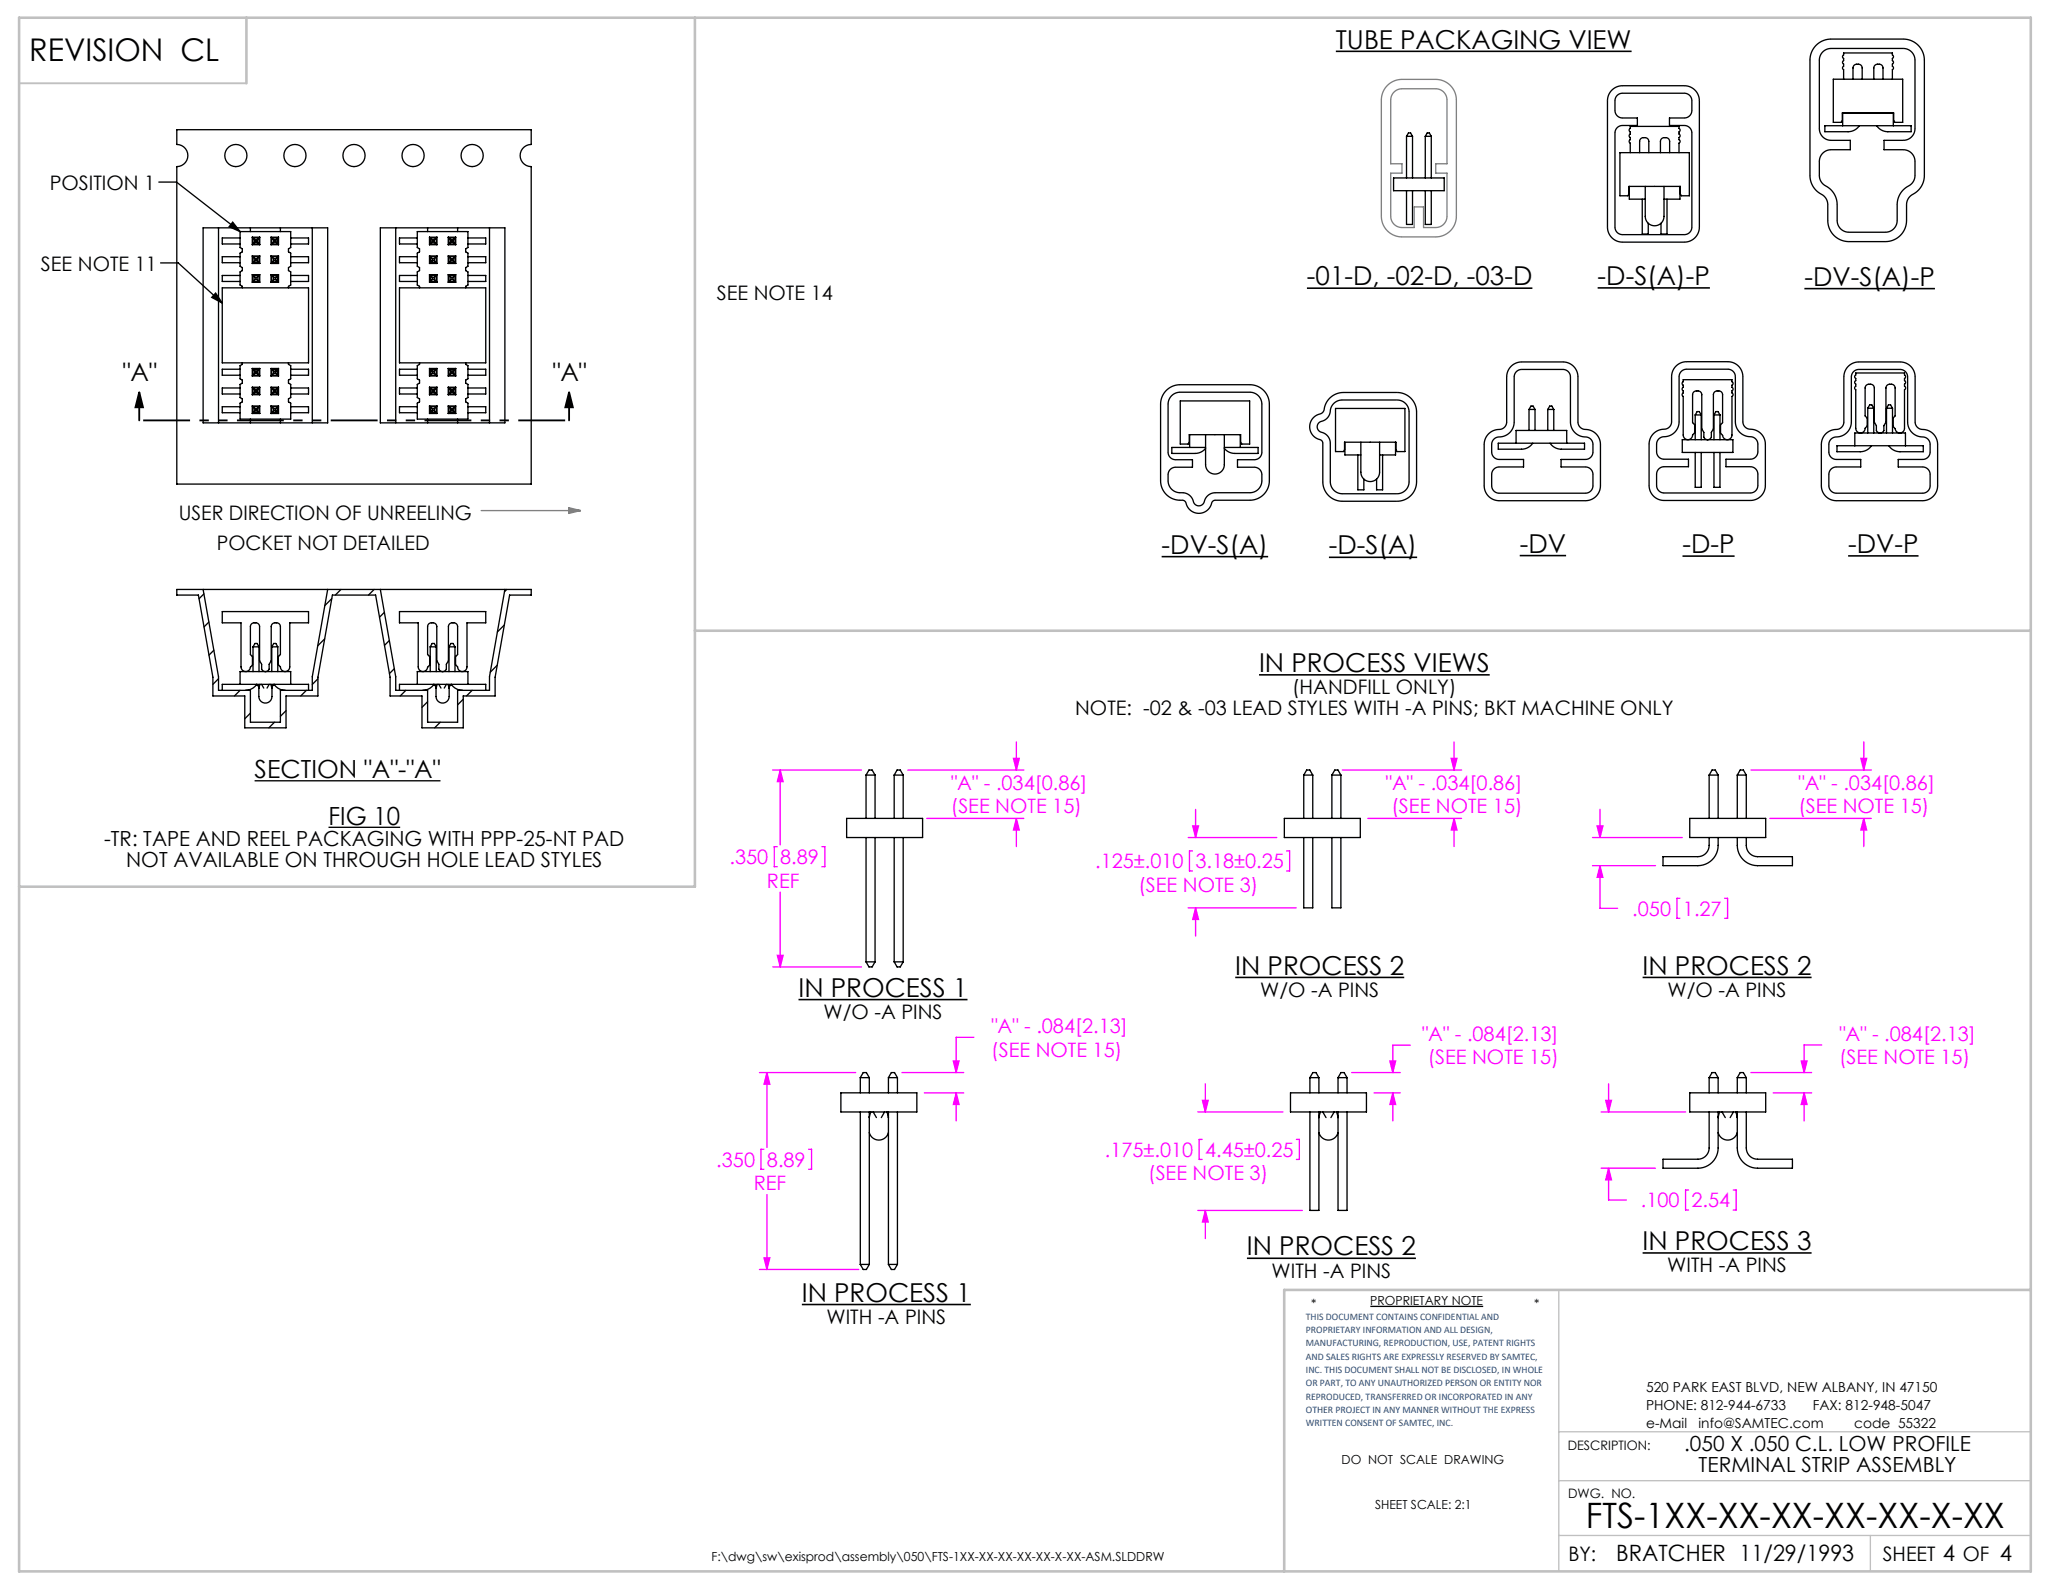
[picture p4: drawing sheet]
<svg xmlns="http://www.w3.org/2000/svg" width="279mm" height="216mm" viewBox="0 0 279 216" stroke-linecap="round" stroke-linejoin="round" font-family="sans-serif">
<path d="M0 0h279.4v215.9h-279.4z" fill="none" stroke="#fff" stroke-width=".18"/>
<g fill="none" stroke="#000" stroke-width=".18">
<path d="M23.9 17.6h48v2a1.5 1.5 0 0 0-1.5 1.5 1.5 1.5 0 0 0 1.5 1.5v43h-48v-43a1.5 1.5 0 0 0 1.5-1.5 1.5 1.5 0 0 0-1.5-1.5zM190.5 18.5h.8M190.5 18.5l.3-.5h.2l.3 .5M190.5 18.5v5.6M191.3 18.5v5.6M193 18.5h.8M193 18.5v5.6M193 18.5l.3-.5h.3l.2 .5M193.8 18.5v5.6M218.4 12.1l.5-.3 .6-.2h8.6a2.03 2.03 0 0 1 2.1 2v17.2a2.03 2.03 0 0 1-2.1 2h-8.4a2.03 2.03 0 0 1-2-2v-17.2a2.03 2.03 0 0 1 .7-1.5zM219.1 12.9l.6-.3h8.4a1.02 1.02 0 0 1 1 1v1.4a1.02 1.02 0 0 1-1 1h-2v1h2a1.02 1.02 0 0 1 1 1v12.8a1.02 1.02 0 0 1-1 1h-8.4a1.02 1.02 0 0 1-1-1v-12.8a1.02 1.02 0 0 1 1-1h2.1v-1h-2.1a1.02 1.02 0 0 1-1-1v-1.5zM246 6.1a2.86 2.86 0 0 1 2-.8h9.8a2.86 2.86 0 0 1 2.8 2.9v15.6a3.1 3.1 0 0 1-1.8 2.7l-.4 .5-.2 .5v2.4a2.86 2.86 0 0 1-2.8 2.8h-5a2.86 2.86 0 0 1-2.9-2.8v-2.2a1.83 1.83 0 0 0-1.2-1.6 2.86 2.86 0 0 1-1.2-2.3v-15.6a2.86 2.86 0 0 1 .9-2.1z"/>
<path d="M246.9 7l.5-.3 .6-.1h9.8a1.59 1.59 0 0 1 1.6 1.6v9.2a1.59 1.59 0 0 1-1.6 1.6h-2.6v1.3h2.6a1.59 1.59 0 0 1 1.6 1.6v1.9a1.83 1.83 0 0 1-1.3 1.6 2.86 2.86 0 0 0-1.2 2.3v2.2a1.59 1.59 0 0 1-1.5 1.6h-5a1.59 1.59 0 0 1-1.6-1.6v-2.2a3.1 3.1 0 0 0-1.9-2.7l-.3-.5-.2-.5v-2.1a1.59 1.59 0 0 1 1.6-1.6h2.6v-1.3h-2.6a1.59 1.59 0 0 1-1.6-1.6v-9.2l.1-.6zM248.3 10.7h9.4v5.9h-1.1l-.1-.3v-1h-7v1l-.1 .3h-1.1zM249.6 15.3v1.7M249.7 10.7v-1.3a.25 .25 0 0 1-.2-.2 .25 .25 0 0 1 .2-.2v-.3a.25 .25 0 0 1-.2-.3 .25 .25 0 0 1 .2-.2v-.3a.25 .25 0 0 1-.2-.2 .25 .25 0 0 1 .2-.3v-.2h6.6v.2a.25 .25 0 0 1 .1 .3 .25 .25 0 0 1-.1 .2v.3a.25 .25 0 0 1 .1 .2 .25 .25 0 0 1-.1 .3v.3a.25 .25 0 0 1 .1 .2 .25 .25 0 0 1-.1 .2v1.3M251 10.7v-1.5a.63 .63 0 0 1 .6-.5 .63 .63 0 0 1 .6 .5v1.5M251.8 17a1.83 1.83 0 0 1-1.5 .8h-3.2v-.8h11.7v.8h-3.1a1.83 1.83 0 0 1-1.5-.8M253.8 10.7v-1.5a.63 .63 0 0 1 .6-.5 .63 .63 0 0 1 .6 .5v1.5M256.4 15.3v1.7M21.5 24.7h2.4l8.6 6.7M21.8 35.6h2.3l6 5.4M27.5 30.9h16.9v26.4h-16.9zM29.2 39.7l.9 1.3-1.4-.7z"/>
<path d="M29.6 30.9v26.4M30.1 39h11.7v10.1h-11.7zM31.5 30.1l1 1.3-1.5-.7zM32.5 31.4h6.9v2.1l-.3 .2v.4l.3 .2v1.8l-.3 .1v.5l.3 .1v1.8l-.3 .2v.2M32.5 31.4v2.1l.3 .2v.4l-.3 .2v1.8l.3 .1v.5l-.3 .1v1.8l.3 .2v.2M32.5 32.2h-2.4v.8h2.4M32.5 34.8h-2.4v.8h2.4M32.5 37.3h-2.4v.8h2.4M33.9 30.9v.5M34.2 33.1h1M34.2 32.1h1M34.2 35.7h1"/>
<path d="M34.2 34.7h1M34.2 38.2h1M34.2 37.2h1M34.2 32.1v1M34.2 34.7v1M34.2 37.2v1M34.2 37.2l.3 .4M34.2 32.1l.3 .4M34.2 34.7l.1 .1M34.3 34.8l.2 .2M34.3 37.3h.8v.8h-.8zM34.3 32.2h.8v.8h-.8z"/>
<path d="M34.3 34.8h.8v.8h-.8zM34.5 37.9l-.3 .3M34.5 32.8l-.3 .3M34.5 35.3l-.3 .4M34.5 37.6h.3M34.5 37.9h.3M34.5 32.8h.3M34.5 32.5h.3M34.5 35.3h.3M34.5 35h.3M34.5 32.5v.3M34.5 35v.3"/>
<path d="M34.5 37.6v.3M34.8 35.3l.4 .4M34.8 37.9l.4 .3M34.8 32.8l.3 .2M34.8 32.5v.3M34.8 35v.3M34.8 37.6v.3M35.1 33l.1 .1M35.2 32.1v1M35.2 34.7v1M35.2 37.2v1M35.2 37.2l-.4 .4"/>
<path d="M35.2 32.1l-.4 .4M35.2 34.7l-.4 .3M36.7 33.1h1M36.7 32.1h1M36.7 35.7h1M36.7 34.7h1M36.7 38.2h1M36.7 37.2h1M36.7 32.1v1M36.7 34.7v1M36.7 37.2v1M36.7 37.2l.4 .4"/>
<path d="M36.7 34.7l.1 .1M36.7 32.1l.4 .4M36.8 34.8l.3 .2M36.8 37.3h.8v.8h-.8zM36.8 32.2h.8v.8h-.8zM36.8 34.8h.8v.8h-.8zM37.1 37.9l-.4 .3M37.1 35.3l-.4 .4M37.1 32.8l-.4 .3M37.1 37.6h.3M37.1 37.9h.3M37.1 32.8h.3"/>
<path d="M37.1 32.5h.3M37.1 35.3h.3M37.1 35h.3M37.1 32.5v.3M37.1 35v.3M37.1 37.6v.3M37.4 37.9l.3 .3M37.4 32.8l.2 .2M37.4 35.3l.3 .4M37.4 32.5v.3M37.4 35v.3M37.4 37.6v.3"/>
<path d="M37.6 33l.1 .1M37.7 32.1v1M37.7 34.7v1M37.7 37.2v1M37.7 37.2l-.3 .4M37.7 34.7l-.3 .3M37.7 32.1l-.3 .4M38 30.9v.5M39.4 32.2h2.4v.8h-2.4M39.4 34.8h2.4v.8h-2.4M39.4 37.3h2.4v.8h-2.4M42.3 30.9v26.4"/>
<path d="M51.5 30.9h16.9v26.4h-16.9zM53.6 30.9v26.4M54.1 39h11.7v10.1h-11.7zM56.5 32.2h-2.4v.8h2.4M56.5 34.8h-2.4v.8h2.4M56.5 37.3h-2.4v.8h2.4M56.8 39v-.2l-.3-.2v-1.8l.3-.1v-.5l-.3-.1v-1.8l.3-.2v-.4l-.3-.2v-2.1h6.9v2.1l-.3 .2v.4l.3 .2v1.8l-.3 .1v.5l.3 .1v1.8l-.3 .2v.2M57.9 30.9v.5M58.2 32.1v1M58.2 34.7v1M58.2 37.2v1M58.2 33.1h1"/>
<path d="M58.2 32.1h1M58.2 35.7h1M58.2 34.7h1M58.2 38.2h1M58.2 37.2h1M58.2 34.7l.3 .3M58.2 37.2l.3 .4M58.2 32.1l.3 .4M58.3 37.3h.8v.8h-.8zM58.3 32.2h.8v.8h-.8zM58.3 34.8h.8v.8h-.8zM58.5 37.9l-.3 .3"/>
<path d="M58.5 35.3l-.3 .4M58.5 32.8l-.3 .3M58.5 37.6h.3M58.5 37.9h.3M58.5 32.8h.3M58.5 32.5h.3M58.5 35.3h.3M58.5 35h.3M58.5 32.5v.3M58.5 35v.3M58.5 37.6v.3M58.8 35.3l.4 .4"/>
<path d="M58.8 37.9l.4 .3M58.8 32.8l.4 .3M58.8 32.5v.3M58.8 35v.3M58.8 37.6v.3M59.2 32.1v1M59.2 34.7v1M59.2 37.2v1M59.2 37.2l-.4 .4M59.2 34.7l-.4 .3M59.2 32.1l-.4 .4M60.7 33.1h1"/>
<path d="M60.7 32.1h1M60.7 32.1v1M60.7 34.7v1M60.7 37.2v1M60.7 35.7h1M60.7 34.7h1M60.7 38.2h1M60.7 37.2h1M60.7 37.2l.4 .4M60.7 32.1l.4 .4M60.7 34.7l.4 .3M60.8 32.2h.8v.8h-.8z"/>
<path d="M60.8 34.8h.8v.8h-.8zM60.8 37.3h.8v.8h-.8zM61.1 37.9l-.4 .3M61.1 35.3l-.4 .4M61.1 32.8l-.4 .3M61.1 37.6h.3M61.1 37.9h.3M61.1 32.5v.3M61.1 35v.3M61.1 37.6v.3M61.1 32.8h.3M61.1 32.5h.3"/>
<path d="M61.1 35.3h.3M61.1 35h.3M61.4 37.9l.3 .3M61.4 32.8l.3 .3M61.4 35.3l.3 .4M61.4 32.5v.3M61.4 35v.3M61.4 37.6v.3M61.7 32.1v1M61.7 34.7v1M61.7 37.2v1M61.7 37.2l-.3 .4"/>
<path d="M61.7 34.7l-.3 .3M61.7 32.1l-.3 .4M62 30.9v.5M63.4 32.2h2.4v.8h-2.4M63.4 34.8h2.4v.8h-2.4M63.4 37.3h2.4v.8h-2.4M66.3 30.9v26.4M188.7 24.1h6.9v1.7h-6.9zM190.5 25.8v4.6h.8v-4.6M193 25.8v4.6h.8v-4.6M219.4 20.7h9.4v5.8h-1.1l-.1-.2v-1.1h-7v1.1l-.1 .2h-1.1zM220.7 25.2v1.8h2.1"/>
<path d="M220.8 20.7v-1.3a.25 .25 0 0 1-.2-.2 .25 .25 0 0 1 .2-.3v-.3a.25 .25 0 0 1-.2-.2 .25 .25 0 0 1 .2-.2v-.3a.25 .25 0 0 1-.2-.3 .25 .25 0 0 1 .2-.2v-.3h6.6v.3a.25 .25 0 0 1 .1 .2 .25 .25 0 0 1-.1 .3v.3a.25 .25 0 0 1 .1 .2 .25 .25 0 0 1-.1 .2v.3a.25 .25 0 0 1 .1 .3 .25 .25 0 0 1-.1 .2v1.3M222.1 20.7v-1.5a.63 .63 0 0 1 .6-.6 .63 .63 0 0 1 .6 .6v1.5M222.4 27v4.7h.8v-1.5M222.8 25.2v4.1a1.27 1.27 0 0 0 1.3 1.3 1.27 1.27 0 0 0 1.3-1.3v-4.1M224.9 20.7v-1.5a.63 .63 0 0 1 .6-.6 .63 .63 0 0 1 .6 .6v1.5M225.8 27v4.7h-.8v-1.5M227.5 25.2v1.8h-2.1M32.5 50h-2.4v.8h2.4M32.5 52.6h-2.4v.8h2.4M32.5 55.1h-2.4v.8h2.4M32.8 49.1v.3l-.3 .1v1.8l.3 .2v.4l-.3 .2v1.7l.3 .2v.4l-.3 .2v2.2h6.9v-2.2l-.3-.2v-.4l.3-.2v-1.7l-.3-.2v-.4l.3-.2v-1.8l-.3-.1v-.3M33.9 56.8v.5"/>
<path d="M34.2 50.9h1M34.2 49.9h1M34.2 52.4h1M34.2 53.5h1M34.2 55h1M34.2 56h1M34.2 49.9v1M34.2 52.4v1.1M34.2 55v1M34.2 55l.3 .4M34.2 52.4l.3 .4M34.2 49.9l.3 .4"/>
<path d="M34.3 52.6h.8v.8h-.8zM34.3 50h.8v.8h-.8zM34.3 55.1h.8v.8h-.8zM34.5 55.6l-.3 .4M34.5 53.1l-.3 .4M34.5 50.6l-.3 .3M34.5 53.1h.3M34.5 52.8h.3M34.5 50.3h.3M34.5 50.6h.3M34.5 55.4h.3M34.5 55.6h.3"/>
<path d="M34.5 50.3v.3M34.5 52.8v.3M34.5 55.4v.2M34.8 55.6l.4 .4M34.8 53.1l.4 .4M34.8 50.6l.4 .3M34.8 50.3v.3M34.8 52.8v.3M34.8 55.4v.2M35.2 49.9v1M35.2 52.4v1.1M35.2 55v1"/>
<path d="M35.2 55l-.4 .4M35.2 52.4l-.4 .4M35.2 49.9l-.4 .4M36.7 50.9h1M36.7 49.9h1M36.7 52.4h1M36.7 53.5h1M36.7 55h1M36.7 56h1M36.7 49.9v1M36.7 52.4v1.1M36.7 55v1"/>
<path d="M36.7 49.9l.4 .4M36.7 55l.1 .1M36.7 52.4l.4 .4M36.8 55.1l.3 .3M36.8 52.6h.8v.8h-.8zM36.8 50h.8v.8h-.8zM36.8 55.1h.8v.8h-.8zM37.1 53.1l-.4 .4M37.1 50.6l-.4 .3M37.1 55.6l-.4 .4M37.1 53.1h.3M37.1 52.8h.3"/>
<path d="M37.1 50.3h.3M37.1 50.6h.3M37.1 55.4h.3M37.1 55.6h.3M37.1 50.3v.3M37.1 52.8v.3M37.1 55.4v.2M37.4 50.6l.3 .3M37.4 55.6l.3 .4M37.4 53.1l.3 .4M37.4 50.3v.3M37.4 52.8v.3"/>
<path d="M37.4 55.4v.2M37.7 52.4l-.3 .4M37.7 49.9v1M37.7 52.4v1.1M37.7 55v1M37.7 49.9l-.3 .4M37.7 55l-.3 .4M38 56.8v.5M39.4 50h2.4v.8h-2.4M39.4 52.6h2.4v.8h-2.4M39.4 55.1h2.4v.8h-2.4M56.5 50h-2.4v.8h2.4"/>
<path d="M56.5 52.6h-2.4v.8h2.4M56.5 55.1h-2.4v.8h2.4M56.8 49.1v.3l-.3 .1v1.8l.3 .2v.4l-.3 .2v1.7l.3 .2v.4l-.3 .2v2.2h6.9v-2.2l-.3-.2v-.4l.3-.2v-1.7l-.3-.2v-.4l.3-.2v-1.8l-.3-.1v-.3M57.9 56.8v.5M58.2 49.9v1M58.2 52.4v1.1M58.2 55v1M58.2 55l.3 .4M58.2 50.9h1M58.2 49.9h1M58.2 52.4h1M58.2 53.5h1"/>
<path d="M58.2 55h1M58.2 56h1M58.2 52.4l.3 .4M58.2 49.9l.3 .4M58.3 52.6h.8v.8h-.8zM58.3 50h.8v.8h-.8zM58.3 55.1h.8v.8h-.8zM58.5 55.6l-.3 .4M58.5 50.6l-.3 .3M58.5 53.1l-.3 .4M58.5 53.1h.3M58.5 50.3v.3"/>
<path d="M58.5 52.8v.3M58.5 55.4v.2M58.5 52.8h.3M58.5 50.3h.3M58.5 50.6h.3M58.5 55.4h.3M58.5 55.6h.3M58.8 55.6l.4 .4M58.8 53.1l.4 .4M58.8 50.6l.4 .3M58.8 50.3v.3M58.8 52.8v.3"/>
<path d="M58.8 55.4v.2M59.2 55l-.4 .4M59.2 49.9v1M59.2 52.4v1.1M59.2 55v1M59.2 49.9l-.4 .4M59.2 52.4l-.4 .4M60.7 49.9v1M60.7 52.4v1.1M60.7 55v1M60.7 50.9h1M60.7 49.9h1"/>
<path d="M60.7 52.4h1M60.7 53.5h1M60.7 55h1M60.7 56h1M60.7 55l.4 .4M60.7 52.4l.4 .4M60.7 49.9l.4 .4M60.8 50h.8v.8h-.8zM60.8 52.6h.8v.8h-.8zM60.8 55.1h.8v.8h-.8zM61.1 53.1l-.4 .4M61.1 55.6l-.4 .4"/>
<path d="M61.1 50.6l-.4 .3M61.1 50.3v.3M61.1 52.8v.3M61.1 55.4v.2M61.1 53.1h.3M61.1 52.8h.3M61.1 50.3h.3M61.1 50.6h.3M61.1 55.4h.3M61.1 55.6h.3M61.4 55.6l.3 .4M61.4 53.1l.3 .4"/>
<path d="M61.4 50.6l.3 .3M61.4 50.3v.3M61.4 52.8v.3M61.4 55.4v.2M61.7 52.4l-.3 .4M61.7 49.9v1M61.7 52.4v1.1M61.7 55v1M61.7 55l-.3 .4M61.7 49.9l-.3 .4M62 56.8v.5M63.4 50h2.4v.8h-2.4"/>
<path d="M63.4 52.6h2.4v.8h-2.4M63.4 55.1h2.4v.8h-2.4M158 52.9a2.64 2.64 0 0 1 1.8-.8h9.5a2.64 2.64 0 0 1 2.6 2.6v10.4a2.64 2.64 0 0 1-2.6 2.7h-4.7a.71 .71 0 0 0-.6 .7 1.8 1.8 0 0 1-1.9 1 1.8 1.8 0 0 1-1.5-1.5 .86 .86 0 0 0-1-.3 2.64 2.64 0 0 1-2.4-2.6v-10.4a2.64 2.64 0 0 1 .8-1.8zM158.7 53.6l.4-.3 .7-.2h9.5a1.63 1.63 0 0 1 1.6 1.6v6.6a1.02 1.02 0 0 1-1 1h-2.3v1h2.3a1.02 1.02 0 0 1 1 1v.8a1.63 1.63 0 0 1-1.6 1.6h-4.7a1.64 1.64 0 0 0-1.6 1.5 .78 .78 0 0 1-.9 .3 .78 .78 0 0 1-.5-.7 1.68 1.68 0 0 0-2-1.1 1.63 1.63 0 0 1-1.4-1.6v-.8a1.02 1.02 0 0 1 1-1h2.3v-1h-2.3a1.02 1.02 0 0 1-1-1v-6.7l.2-.6zM159.8 54.3h9.4v5.8h-1l-.2-.2v-1h-6.9v1l-.2 .2h-1.1zM161.1 58.9v1.7M163.3 58.9v4a1.27 1.27 0 0 0 1.2 1.3 1.27 1.27 0 0 0 1.3-1.3v-4M168 58.9v1.7M180.9 55.3h9.4v5.9h-1.1l-.1-.3v-1h-7v1l-.2 .3h-1zM182.1 59.9v1.7h2.2M184.3 59.9v4.1a1.27 1.27 0 0 0 1.3 1.2 1.27 1.27 0 0 0 1.2-1.2v-4.1M189 59.9v1.7h-2.2"/>
<path d="M189.2 53.2h-7.3a2.75 2.75 0 0 0-2.6 2.5 1.69 1.69 0 0 1-1.1 .6 1.81 1.81 0 0 0-.8 1.9 1.81 1.81 0 0 0 1.5 1.4l.3 .4v5.3a2.64 2.64 0 0 0 2.6 2.6h7.4M189.2 54.2h-7.4a1.68 1.68 0 0 0-1.7 1.7 1.7 1.7 0 0 1-1.4 1.3 .78 .78 0 0 0-.3 .8 .78 .78 0 0 0 .8 .6 1.52 1.52 0 0 1 1 1.4v5.3a1.63 1.63 0 0 0 1.6 1.6h7.4M189.2 54.2a1.63 1.63 0 0 1 1.6 1.6v9.5a1.63 1.63 0 0 1-1.6 1.6M189.2 53.2a2.64 2.64 0 0 1 2.7 2.6v9.5a2.64 2.64 0 0 1-2.7 2.6M204.7 49.5l.6-.3 .6-.2h5.8a2.03 2.03 0 0 1 2 2.1v6.1a1.06 1.06 0 0 0 1.2 1 2.03 2.03 0 0 1 1.9 2v5.6a2.03 2.03 0 0 1-2.1 2h-11.7a2.03 2.03 0 0 1-2-2v-5.6a2.12 2.12 0 0 1 2.3-2.1 1.02 1.02 0 0 0 .8-.9v-6.1a2.03 2.03 0 0 1 .6-1.6zM205.3 50.4l.4-.3 .4-.1h5.6a1.02 1.02 0 0 1 1 1.1v6.1a2.12 2.12 0 0 0 2.3 2 1.02 1.02 0 0 1 .7 1v1a1.02 1.02 0 0 1-1 1h-3.3v1h3.3a1.02 1.02 0 0 1 1 1.1v1.5a1.02 1.02 0 0 1-1 1h-11.7a1.02 1.02 0 0 1-1-1v-1.5a1.02 1.02 0 0 1 1-1.1h3.3v-1h-3.3a1.02 1.02 0 0 1-1-1v-1a1.06 1.06 0 0 1 1.3-1 2.03 2.03 0 0 0 1.8-2v-6.1zM207.1 55.5l.2-.5h.3l.3 .5M207.1 55.5h.8M207.1 55.5v2.8M207.9 55.5v2.8M209.6 55.5l.3-.5h.3l.2 .5M209.6 55.5v2.8"/>
<path d="M209.6 55.5h.8M210.4 55.5v2.8M227.1 49.5l.5-.3 .6-.2h5.8a2.03 2.03 0 0 1 2 2v6.1a1.06 1.06 0 0 0 1.3 1 2.03 2.03 0 0 1 1.8 2.1v5.6a2.03 2.03 0 0 1-2 2h-11.7a2.03 2.03 0 0 1-2.1-2v-5.6a2.12 2.12 0 0 1 2.4-2.1 1.02 1.02 0 0 0 .7-1v-6.1a2.03 2.03 0 0 1 .7-1.5zM227.8 50.3l.6-.3h5.6a1.02 1.02 0 0 1 1 1v6.1a2.12 2.12 0 0 0 2.3 2.1 1.02 1.02 0 0 1 .8 1v1a1.02 1.02 0 0 1-1 1h-3.3v1h3.3a1.02 1.02 0 0 1 1 1v1.6a1.02 1.02 0 0 1-1 1h-11.7a1.02 1.02 0 0 1-1-1v-1.6a1.02 1.02 0 0 1 1-1h3.3v-1h-3.3a1.02 1.02 0 0 1-1-1v-1a1.06 1.06 0 0 1 1.2-1.1 2.03 2.03 0 0 0 1.8-2v-6.1l.1-.4zM227.8 59.6h6.9v1.7h-6.9zM228 51.4h6.6v.3a.25 .25 0 0 1 .1 .2 .25 .25 0 0 1-.1 .3v.3a.25 .25 0 0 1 .1 .2 .25 .25 0 0 1-.1 .2v.3a.25 .25 0 0 1 .1 .3 .25 .25 0 0 1-.1 .2v5.2a.64 .64 0 0 1-.6 .7 .64 .64 0 0 1-.7-.6l-.3-.3v-1.2l.3-.3v-3.7a.63 .63 0 0 0-.6-.6 .63 .63 0 0 0-.6 .6v4.6l-.3 .5v.6a.56 .56 0 0 1-.5 .4 .56 .56 0 0 1-.5-.4v-.6l-.3-.5v-4.6a.63 .63 0 0 0-.6-.6 .63 .63 0 0 0-.7 .6v3.7l.3 .3v1.1l-.3 .3a.63 .63 0 0 1-.6 .7 .63 .63 0 0 1-.6-.7v-5.2a.25 .25 0 0 1-.2-.2 .25 .25 0 0 1 .2-.3v-.3a.25 .25 0 0 1-.2-.2 .25 .25 0 0 1 .2-.2v-.3a.25 .25 0 0 1-.2-.3 .25 .25 0 0 1 .2-.2zM229.6 56.2v3.4M229.6 56.2h.8M229.6 56.2l.3-.5h.2l.3 .5M230.4 56.2v3.4M232.1 56.2h.8M232.1 56.2l.3-.5h.3l.2 .5"/>
<path d="M232.1 56.2v3.4M232.9 56.2v3.4M250.2 49.7a2.03 2.03 0 0 1 1.6-.7h5.5a2.03 2.03 0 0 1 2.1 2.1v6.1a1.06 1.06 0 0 0 1.2 1 2.03 2.03 0 0 1 1.8 2v5.6a2.03 2.03 0 0 1-2 2h-11.7a2.03 2.03 0 0 1-2-2v-5.6a2.12 2.12 0 0 1 2.3-2.1 1.02 1.02 0 0 0 .7-.9v-6.4l.2-.6zM251.1 50.3l.7-.3h5.5a1.02 1.02 0 0 1 1.1 1.1v6.1a2.12 2.12 0 0 0 2.3 2 1.02 1.02 0 0 1 .7 1v1a1.02 1.02 0 0 1-1 1h-3.3v1h3.3a1.02 1.02 0 0 1 1 1.1v1.5a1.02 1.02 0 0 1-1 1h-11.7a1.02 1.02 0 0 1-1-1v-1.5a1.02 1.02 0 0 1 1-1.1h3.3v-1h-3.3a1.02 1.02 0 0 1-1-1v-1a1.06 1.06 0 0 1 1.2-1 2.03 2.03 0 0 0 1.8-2v-6.1l.1-.5zM251.3 50.5h6.6v.3a.25 .25 0 0 1 .2 .2 .25 .25 0 0 1-.2 .3v.3a.25 .25 0 0 1 .2 .2 .25 .25 0 0 1-.2 .2v.3a.25 .25 0 0 1 .2 .2 .25 .25 0 0 1-.2 .3v5.2a.64 .64 0 0 1-.6 .6 .64 .64 0 0 1-.6-.5l-.3-.3v-1.2l.3-.3v-3.8a.63 .63 0 0 0-.7-.5 .63 .63 0 0 0-.6 .5v4.7l-.3 .5v.6a.56 .56 0 0 1-.5 .3 .56 .56 0 0 1-.5-.3v-.6l-.3-.5v-4.7a.63 .63 0 0 0-.6-.5 .63 .63 0 0 0-.6 .5v3.8l.3 .3v1.1l-.3 .3a.63 .63 0 0 1-.6 .6 .63 .63 0 0 1-.7-.6v-5.2a.25 .25 0 0 1-.1-.3 .25 .25 0 0 1 .1-.2v-.3a.25 .25 0 0 1-.1-.2 .25 .25 0 0 1 .1-.2v-.3a.25 .25 0 0 1-.1-.3 .25 .25 0 0 1 .1-.2zM253 55.3h.8M253 55.3l.2-.5h.3l.3 .5M253 55.3v3.3M253.8 55.3v3.3M255.5 55.3h.8M255.5 55.3l.3-.5h.2l.3 .5M255.5 55.3v3.3"/>
<path d="M256.3 55.3v3.3M23.9 79.8h48v.8h-2.9l-1.9 11.1v2.6h-4.4v4.3h-5.6v-4.3h-4.3v-2.6l-1.9-11.1h-5.9l-1.9 11.1v2.6h-4.4v4.3h-5.5v-4.3h-4.4v-2.6l-1.9-11.1h-3zM27.5 79.8l2.1 11.9v1.8h4.3v4.3h4.1v-4.3h4.3v-1.8l2.1-11.9M46.2 79.8l-.8 .8M50.7 79.8l-.8 .8M51.5 79.8l2.1 11.9v1.8h4.3v4.3h4.1v-4.3h4.3v-1.8l2.1-11.9M68.6 79.8l-.3 .3M163.3 60.6h-4.6v.8h3.4l.7-.3 .5-.4M165.8 60.6h4.6v.8h-3.4l-.7-.3-.5-.4M183.9 61.6v4.7h.8v-1.4M187.3 61.6v4.7h-.9v-1.4M205.3 60v-1.7h6.9v1.7"/>
<path d="M207.6 60a1.83 1.83 0 0 1-1.5 .8h-3.2v-.8h11.7v.8h-3.2a1.83 1.83 0 0 1-1.5-.8M229.6 61.3v4.7h.8v-4.7M232.1 61.3v4.7h.8v-4.7M251.2 60.4v-1.8h6.9v1.8M253.5 60.4a1.83 1.83 0 0 1-1.6 .8h-3.1v-.8h11.7v.8h-3.2a1.83 1.83 0 0 1-1.5-.8M27.6 80.4l-.6 .7M28.3 84.3l-.7 .6M29 88.1l-.7 .6M29.6 91.9l-.8 .8M30.1 82.8h11.7v1.6h-2.6v5.9a.63 .63 0 0 1-.6 .7 .63 .63 0 0 1-.6-.7l-.3-.3v-1l.3-.3v-3.8a.63 .63 0 0 0-.6-.6 .63 .63 0 0 0-.7 .6v4.6l-.2 .5v.6a.56 .56 0 0 1-.6 .4 .56 .56 0 0 1-.5-.4v-.6l-.2-.5v-4.6a.63 .63 0 0 0-.7-.6 .63 .63 0 0 0-.6 .6v3.8l.3 .3v1.1l-.3 .3a.63 .63 0 0 1-.6 .6 .63 .63 0 0 1-.7-.7v-5.9h-2.5zM30.1 93.5v-.8h11.7v.8M32.5 93.5l-.7 .8"/>
<path d="M32.5 92.7v-1.7h6.9v1.7M33.9 96.6l-.8 .8M34.3 87.6v3.4M34.3 87.6h.8M34.3 87.6l.2-.4h.3l.3 .4M34.7 92.7l.3 .4 .1 1.2a.89 .89 0 0 0 .8 .9 .89 .89 0 0 0 .9-.9v-1.2l.3-.4M34.8 92.7a1.83 1.83 0 0 1-1.5 .8M35.1 87.6v3.4M35.2 92.7l-.1 .5a.4 .4 0 0 0-.4-.5M35.4 92.7l.3 .5M36.5 92.7l-.3 .5M36.7 92.7l.1 .5 .1-.3 .3-.2"/>
<path d="M36.8 87.6v3.4M36.8 87.6h.8M36.8 87.6l.3-.4h.3l.2 .4M37.1 92.7a1.83 1.83 0 0 0 1.5 .8M37.2 97.8l-.8 .8M37.6 87.6v3.4M38.7 96.3l-.7 .7M41.5 93.5l-.8 .8M43.1 91.9l-.8 .8M44 86.5l-1 1M44.9 81.1l-.9 .9M52.1 82.9l-.7 .7"/>
<path d="M52.7 86.8l-.6 .6M53.4 90.6l-.7 .6M54.1 82.8h11.7v1.6h-2.6v5.9a.64 .64 0 0 1-.6 .7 .64 .64 0 0 1-.6-.7l-.3-.3v-1l.3-.3v-3.8a.63 .63 0 0 0-.6-.6 .63 .63 0 0 0-.7 .6v4.6l-.2 .5v.6a.56 .56 0 0 1-.6 .4 .56 .56 0 0 1-.5-.4v-.6l-.2-.5v-4.6a.63 .63 0 0 0-.7-.6 .63 .63 0 0 0-.6 .6v3.8l.3 .3v1.1l-.3 .3a.64 .64 0 0 1-.6 .6 .64 .64 0 0 1-.7-.7v-5.9h-2.5zM54.1 93.5v-.8h11.7v.8M55 93.5l-.8 .8M56.5 92.7v-1.7h6.9v1.7M57.9 95l-.7 .8M58.3 87.6v3.4M58.3 87.6h.8M58.3 87.6l.2-.4h.3l.3 .4M58.7 92.7l.3 .4 .1 1.2a.89 .89 0 0 0 .8 .9 .89 .89 0 0 0 .9-.9v-1.2l.3-.4M58.8 92.7a1.83 1.83 0 0 1-1.5 .8"/>
<path d="M59.1 87.6v3.4M59.2 92.7l-.1 .5a.4 .4 0 0 0-.4-.5M59.4 92.7l.3 .5M59.6 97.8l-.7 .8M60.5 92.7l-.3 .5M60.7 92.7l.1 .5 .1-.3 .3-.2M60.8 87.6v3.4M60.8 87.6h.8M60.8 87.6l.3-.4h.3l.2 .4M61.1 92.7a1.83 1.83 0 0 0 1.5 .8M61.6 87.6v3.4M62.7 94.7l-.7 .8"/>
<path d="M63.9 93.5l-.7 .8M67.3 90.1l-.9 .9M68.3 84.7l-.9 .9M34.5 105.8h25.2M44.5 112.1h9.7M114.7 110.8h10.3v2.6h-10.3zM117.3 105l.4-.7h.4l.4 .7M117.3 105h1.2M117.3 105v5.8M117.3 113.4v16.9M118.5 105v5.8M118.5 113.4v16.9"/>
<path d="M121.1 105l.4-.7h.4l.4 .7M121.1 105h1.2M121.1 105v5.8M121.1 113.4v16.9M122.3 105v5.8M122.3 113.4v16.9M173.9 110.8h10.3v2.6h-10.3zM176.6 105l.4-.7h.4l.4 .7M176.6 105h1.2M176.6 113.4v9.6h1.2v-9.6M176.6 105v5.8M177.8 105v5.8"/>
<path d="M180.4 105l.4-.7h.4l.4 .7M180.4 105h1.2M180.4 113.4v9.6h1.2v-9.6M180.4 105v5.8M181.6 105v5.8M228.8 110.8h10.3v2.6h-10.3zM231.5 113.4a2.83 2.83 0 0 1-.2 1.9l-.6 .5-.5 .2h-5v1.3h4.8a2.74 2.74 0 0 0 2.7-2.8v-1.1M231.5 105l.4-.7h.4l.4 .7M231.5 105h1.2M231.5 105v5.8M232.7 105v5.8M235.3 113.4a3.4 3.4 0 0 0 .8 3l.9 .6 .7 .2 5.1 .1v-1.3h-4.8a1.52 1.52 0 0 1-1.5-1.5v-1.1"/>
<path d="M235.3 105l.4-.7h.4l.4 .7M235.3 105h1.2M235.3 105v5.8M236.5 105v5.8M117.3 130.3h1.2M117.3 130.3l.4 .7h.4l.4-.7M121.1 130.3h1.2M121.1 130.3l.4 .7h.4l.4-.7M113.9 148h10.3v2.6h-10.3zM116.5 146h1.2M116.5 146l.4-.7h.4l.4 .7M116.5 146v2"/>
<path d="M116.5 150.6v20.7M117.7 153.4a1.33 1.33 0 0 0 1.3 1 1.33 1.33 0 0 0 1.3-1M117.7 146v2M117.7 150.6v20.7M117.9 150.6l-.2 .8v-.2M118.3 150.6l.4 .8M119.8 150.6l-.4 .8M120.1 150.6l.2 .7M120.3 146h1.2M120.3 146v2M120.3 150.6v20.7M120.3 146l.4-.7h.4l.4 .7"/>
<path d="M121.5 146v2M121.5 150.6v20.7M174.8 148h10.3v2.6h-10.3zM177.4 146h1.2M177.4 146l.4-.7h.4l.4 .7M177.4 150.6v13.3h1.2v-13.3M177.4 146v2M178.6 153.4a1.33 1.33 0 0 0 1.3 1 1.33 1.33 0 0 0 1.3-1M178.6 146v2M178.8 150.6l-.2 .8v-.2M179.1 150.6l.5 .8M180.7 150.6l-.4 .8"/>
<path d="M181 150.6l.2 .8v-.3M181.2 146h1.2M181.2 146l.4-.7h.4l.4 .7M181.2 146v2M181.2 150.6v13.3h1.2v-13.3M182.4 146v2M228.8 148h10.3v2.6h-10.3zM231.5 150.6v4.9a1.52 1.52 0 0 1-1.5 1.5h-4.8v1.2h4.8a2.74 2.74 0 0 0 2.7-2.7v-4.9M231.5 146v2M231.5 146h1.2M231.5 146l.4-.7h.4l.4 .7M232.7 153.4a1.33 1.33 0 0 0 1.3 1 1.33 1.33 0 0 0 1.3-1"/>
<path d="M232.7 146v2M232.9 150.6l-.2 .8v-.2M233.2 150.6l.5 .8M234.8 150.6l-.5 .8M235.1 150.6l.2 .8v-.3M235.3 150.6v4.9a2.74 2.74 0 0 0 2.7 2.7h4.8v-1.2h-4.8a1.52 1.52 0 0 1-1.5-1.5v-4.9M235.3 146v2M235.3 146h1.2M235.3 146l.4-.7h.4l.4 .7M236.5 146v2M116.5 171.3h1.2M116.5 171.3l.4 .6h.4l.4-.6"/>
<path d="M120.3 171.3h1.2M120.3 171.3l.4 .6h.4l.4-.6M185.6 176.9h15.3"/>
<circle cx="31.9" cy="21.1" r="1.5"/>
<circle cx="39.9" cy="21.1" r="1.5"/>
<circle cx="47.9" cy="21.1" r="1.5"/>
<circle cx="55.9" cy="21.1" r="1.5"/>
<circle cx="63.9" cy="21.1" r="1.5"/>
</g>
<path d="M211.1 174.7v38.1M211.1 193.9h63.9M211.1 208h63.9M211.1 200.6h63.9M253.3 208v4.8" fill="none" stroke="#c0c0c0" stroke-width=".18"/>
<path d="M2.6 11.3h30.8" fill="none" stroke="#c0c0c0" stroke-width=".25"/>
<path d="M2.6 2.4h272.4v210.4h-272.4zM33.4 2.4v8.9M94.1 2.4v117.7h-91.5M94.1 85.4h180.9M275 174.7h-101.1v38.1" fill="none" stroke="#c0c0c0" stroke-width=".35"/>
<g fill="none" stroke="#000" stroke-width=".21">
<path d="M180.9 7h40.1M177 39h30.5M216.4 39h15.2M244.4 39.1h17.7M157.3 75.4h14.5M180 75.5h11.9M205.8 75.3h6.3M227.9 75.3h7M250.3 75.3h9.5M170.5 91.4h31.3M108.1 135.4h22.9M167.3 132.4h22.9"/>
<path d="M222.5 132.4h22.9M108.6 176.7h22.9M168.9 170.4h22.9M222.5 169.7h22.9"/>
</g>
<path d="M18.9 53.1l.5 2.1h-1.1zM18.9 53.1v3.8M77.1 53.1l.5 2.1h-1zM77.1 53.1v3.8" fill="none" stroke="#000" stroke-width=".25"/>
<g fill="none" stroke="#f0f" stroke-width=".18">
<path d="M104.7 104.3h12M105.3 114.7h-.4v2.7h.4M105.7 104.3l.4 1.6h-.8zM105.7 104.3v10.1M111.3 114.7h.4v2.7h-.4M122.9 104.3h15.8M125.5 110.8h13.2M137.3 102.7h.7l-.3 1.6zM137.7 100.5v3.8M137.7 110.8v3.9M137.7 110.8l.3 1.6h-.7zM160.9 113.4h12"/>
<path d="M161.5 115.3h-.4v2.7h.4M161.5 111.9h.8l-.4 1.5zM161.9 109.6v3.8M174.3 115.3h.4v2.7h-.4M181.8 104.3h16.1M185.2 110.8h12.7M196.5 102.7h.8l-.4 1.6zM196.9 100.5v3.8M196.9 110.8v3.9M196.9 110.8l.4 1.6h-.8zM215.7 113.4h12.1M215.7 117.3h8.5"/>
<path d="M216.3 111.9h.8l-.4 1.5zM216.7 117.3l.4 1.5h-.8zM216.7 117.3v5.7h2.4M216.7 109.6v3.8M237.1 104.3h16.3M239.7 110.8h13.7M252 102.7h.8l-.4 1.6zM252.4 110.8l.4 1.6h-.8zM252.4 100.5v3.8M252.4 110.8v3.9M104.7 131h12M105.3 129.4h.8l-.4 1.6z"/>
<path d="M105.7 120.8v10.2M160.9 123h14.7M161.9 123v3.8M161.9 123l.4 1.5h-.8zM227.5 121.7h-.4v2.7h.4M233.6 121.7h.4v2.7h-.4M102.9 145.3h13M103.5 155.7h-.4v2.7h.4M103.9 145.3l.4 1.6h-.8zM103.9 145.3v10.1M109.5 155.7h.4v2.7h-.4M122.2 145.3h8.3"/>
<path d="M125.2 148h5.3M129.1 143.7h.8l-.4 1.6zM129.5 148v3.8M129.5 148l.4 1.6h-.8zM131.9 140.5h-2.4v4.8M162.2 150.6h11.6M162.8 154.3h-.4v2.7h.4M162.8 149h.8l-.4 1.6zM163.2 146.8v3.8M175.6 154.3h.4v2.7h-.4M183.1 145.3h6.5M186.1 148h3.5"/>
<path d="M188.2 143.7h.8l-.4 1.6zM188.6 148l.4 1.6h-.8zM188.6 148v3.8M191 141.6h-2.4v3.7M216.8 150.6h11.5M216.8 158.2h7.4M217.5 149h.8l-.4 1.6zM217.9 158.2l.4 1.6h-.8zM217.9 158.2v4.3h2.3M217.9 146.8v3.8M237.1 145.3h8.3M240.2 148h5.2"/>
<path d="M243.9 143.7h.8l-.4 1.6zM244.3 148l.4 1.6h-.8zM244.3 148v3.8M246.7 141.5h-2.4v3.8M102.9 171.9h13.4M103.5 170.4h.8l-.4 1.5zM103.9 161.8v10.1M162.2 163.9h14.2M163.2 163.9v3.9M163.2 163.9l.4 1.6h-.8zM228.7 161.2h-.4v2.7h.4M234.7 161.2h.4v2.7h-.4"/>
</g>
<path d="M187.9 11.6a2.79 2.79 0 0 1 2-.8h4.5a2.79 2.79 0 0 1 2.8 2.7v15.8a2.79 2.79 0 0 1-2.8 2.8h-4.5a2.79 2.79 0 0 1-2.8-2.8v-15.8a2.79 2.79 0 0 1 .8-1.9zM188.7 12.5l.5-.3 .5-.2h4.7a1.52 1.52 0 0 1 1.6 1.5v8.7h-1.6v1.3h1.6v5.8a1.52 1.52 0 0 1-1.6 1.5h-1.6v-2.8h-1.3v2.8h-1.6a1.52 1.52 0 0 1-1.5-1.5v-5.8h1.5v-1.3h-1.5v-8.7l.1-.5zM65.2 69.2h13.4M77 69l1.6 .2M77 68.8l1.6 .4-1.6 .3zM78.6 69.2l-1.6 .1" fill="none" stroke="#808080" stroke-width=".18"/>
<path d="M18.9 56.9h58.2" fill="none" stroke="#000" stroke-width=".25" stroke-dasharray="6.3 1.3 1.3 1.3 1.3 1.3" stroke-dashoffset="-.5" stroke-linecap="butt"/>
<g fill="#000">
<path d="M31.5 30.1l1 1.3-1.5-.7zM29.2 39.7l.9 1.3-1.4-.7z"/>
<path d="M18.9 53.1l.5 2.1h-1.1zM77.1 53.1l.5 2.1h-1z"/>
</g>
<path d="M137.3 102.7h.7l-.3 1.6zM137.7 110.8l.3 1.6h-.7zM105.7 104.3l.4 1.6h-.8zM105.3 129.4h.8l-.4 1.6zM196.9 110.8l.4 1.6h-.8zM196.5 102.7h.8l-.4 1.6zM161.5 111.9h.8l-.4 1.5zM161.9 123l.4 1.5h-.8zM252 102.7h.8l-.4 1.6zM252.4 110.8l.4 1.6h-.8zM216.3 111.9h.8l-.4 1.5zM216.7 117.3l.4 1.5h-.8zM129.1 143.7h.8l-.4 1.6zM129.5 148l.4 1.6h-.8zM103.9 145.3l.4 1.6h-.8zM103.5 170.4h.8l-.4 1.5zM188.6 148l.4 1.6h-.8zM188.2 143.7h.8l-.4 1.6zM162.8 149h.8l-.4 1.6zM163.2 163.9l.4 1.6h-.8zM243.9 143.7h.8l-.4 1.6zM244.3 148l.4 1.6h-.8zM217.5 149h.8l-.4 1.6zM217.9 158.2l.4 1.6h-.8z" fill="#f0f"/>
<text font-size="4.7" x="214.8" y="207">FTS-1XX-XX-XX-XX-XX-X-XX</text>
<text font-size="4.2" x="4" y="8.2">REVISION CL</text>
<g font-size="3.5">
<text x="180.9" y="6.6">TUBE PACKAGING VIEW</text>
<text x="177" y="38.7">-01-D, -02-D, -03-D</text>
<text x="216.4" y="38.6">-D-S(A)-P</text>
<text x="244.4" y="38.7">-DV-S(A)-P</text>
<text x="157.3" y="75">-DV-S(A)</text>
<text x="180" y="75.1">-D-S(A)</text>
<text x="205.8" y="74.9">-DV</text>
<text x="227.9" y="74.9">-D-P</text>
<text x="250.3" y="74.9">-DV-P</text>
<text x="170.5" y="91">IN PROCESS VIEWS</text>
<text x="108.1" y="135">IN PROCESS 1</text>
<text x="167.3" y="132">IN PROCESS 2</text>
<text x="222.5" y="132">IN PROCESS 2</text>
<text x="168.9" y="170">IN PROCESS 2</text>
<text x="222.5" y="169.3">IN PROCESS 3</text>
<text x="108.6" y="176.3">IN PROCESS 1</text>
</g>
<g font-size="3.4">
<text x="16.6" y="51.6">&quot;A&quot;</text>
<text x="74.9" y="51.6">&quot;A&quot;</text>
<text x="34.5" y="105.4">SECTION &quot;A&quot;-&quot;A&quot;</text>
<text x="44.5" y="111.7">FIG 10</text>
</g>
<text font-size="3" x="218.9" y="211.4">BRATCHER 11/29/1993</text>
<g font-size="2.8">
<text x="14.1" y="114.6">-TR: TAPE AND REEL PACKAGING WITH PPP-25-NT PAD</text>
<text x="17.1" y="117.5">NOT AVAILABLE ON THROUGH HOLE LEAD STYLES</text>
<text x="228.1" y="196.6">.050 X .050 C.L. LOW PROFILE</text>
<text x="230.1" y="199.4">TERMINAL STRIP ASSEMBLY</text>
</g>
<g font-size="2.7">
<text x="6.7" y="25.7">POSITION 1</text>
<text x="5.5" y="36.7">SEE NOTE 11</text>
<text x="97.1" y="40.6">SEE NOTE 14</text>
<text x="24.2" y="70.5">USER DIRECTION OF UNREELING</text>
<text x="29.4" y="74.4">POCKET NOT DETAILED</text>
<text x="175" y="94">(HANDFILL ONLY)</text>
<text x="145.6" y="96.8">NOTE: -02 &amp; -03 LEAD STYLES WITH -A PINS; BKT MACHINE ONLY</text>
<text x="170.7" y="135">W/O -A PINS</text>
<text x="225.8" y="135">W/O -A PINS</text>
<text x="111.5" y="138">W/O -A PINS</text>
<text x="172.2" y="173">WITH -A PINS</text>
<text x="225.8" y="172.3">WITH -A PINS</text>
<text x="111.9" y="179.3">WITH -A PINS</text>
<text x="212.4" y="211.5">BY:</text>
<text x="255" y="211.4">SHEET 4 OF 4</text>
</g>
<g font-size="2.7" fill="#f0f">
<text x="128.8" y="107">&quot;A&quot; - .034[0.86]</text>
<text x="187.7" y="107">&quot;A&quot; - .034[0.86]</text>
<text x="243.6" y="107">&quot;A&quot; - .034[0.86]</text>
<text x="128.8" y="110.2">(SEE NOTE 15)</text>
<text x="188.5" y="110.2">(SEE NOTE 15)</text>
<text x="243.6" y="110.2">(SEE NOTE 15)</text>
<text x="98.8" y="117">.350</text>
<text x="105.7" y="117">8.89</text>
<text x="148.3" y="117.6">.125±.010</text>
<text x="161.9" y="117.6">3.18±0.25</text>
<text x="103.9" y="120.2">REF</text>
<text x="154.2" y="120.8">(SEE NOTE 3)</text>
<text x="221.1" y="124">.050</text>
<text x="227.9" y="124">1.27</text>
<text x="134.3" y="143.1">(SEE NOTE 15)</text>
<text x="134.3" y="139.9">&quot;A&quot; - .084[2.13]</text>
<text x="192.6" y="141">&quot;A&quot; - .084[2.13]</text>
<text x="249.1" y="140.9">&quot;A&quot; - .084[2.13]</text>
<text x="193.4" y="144.2">(SEE NOTE 15)</text>
<text x="249.1" y="144.1">(SEE NOTE 15)</text>
<text x="97" y="158">.350</text>
<text x="102.1" y="161.2">REF</text>
<text x="103.9" y="158">8.89</text>
<text x="149.6" y="156.7">.175±.010</text>
<text x="155.5" y="159.9">(SEE NOTE 3)</text>
<text x="163.2" y="156.7">4.45±0.25</text>
<text x="222.2" y="163.5">.100</text>
<text x="229.1" y="163.5">2.54</text>
</g>
<g font-size="1.9">
<text x="222.9" y="188.6">520 PARK EAST BLVD, NEW ALBANY, IN 47150</text>
<text x="222.9" y="191">PHONE: 812-944-6733</text>
<text x="245.5" y="191">FAX: 812-948-5047</text>
<text x="222.9" y="193.4">e-Mail</text>
<text x="230" y="193.4">info@SAMTEC.com</text>
<text x="251.1" y="193.4">code 55322</text>
</g>
<g font-size="1.8">
<text x="212.3" y="196.4">DESCRIPTION:</text>
<text x="212.4" y="202.9">DWG. NO.</text>
</g>
<g font-size="1.7">
<text x="177.6" y="177.2">*</text>
<text x="185.6" y="176.8">PROPRIETARY NOTE</text>
<text x="207.8" y="177.2">*</text>
<text x="181.7" y="198.3">DO NOT SCALE DRAWING</text>
<text x="186.2" y="204.3">SHEET SCALE: 2:1</text>
<text x="96.4" y="211.5">F:\dwg\sw\exisprod\assembly\050\FTS-1XX-XX-XX-XX-XX-X-XX-ASM.SLDDRW</text>
</g>
<g font-size="1.4" fill="#1f497d">
<text x="176.9" y="178.8">THIS DOCUMENT CONTAINS CONFIDENTIAL AND</text>
<text x="176.9" y="180.6">PROPRIETARY INFORMATION AND ALL DESIGN,</text>
<text x="176.9" y="182.4">MANUFACTURING, REPRODUCTION, USE, PATENT RIGHTS</text>
<text x="176.9" y="184.2">AND SALES RIGHTS ARE EXPRESSLY RESERVED BY SAMTEC,</text>
<text x="176.9" y="186">INC. THIS DOCUMENT SHALL NOT BE DISCLOSED, IN WHOLE</text>
<text x="176.9" y="187.8">OR PART, TO ANY UNAUTHORIZED PERSON OR ENTITY NOR</text>
<text x="176.9" y="189.6">REPRODUCED, TRANSFERRED OR INCORPORATED IN ANY</text>
<text x="176.9" y="191.4">OTHER PROJECT IN ANY MANNER WITHOUT THE EXPRESS</text>
<text x="176.9" y="193.2">WRITTEN CONSENT OF SAMTEC, INC.</text>
</g>
</svg>
